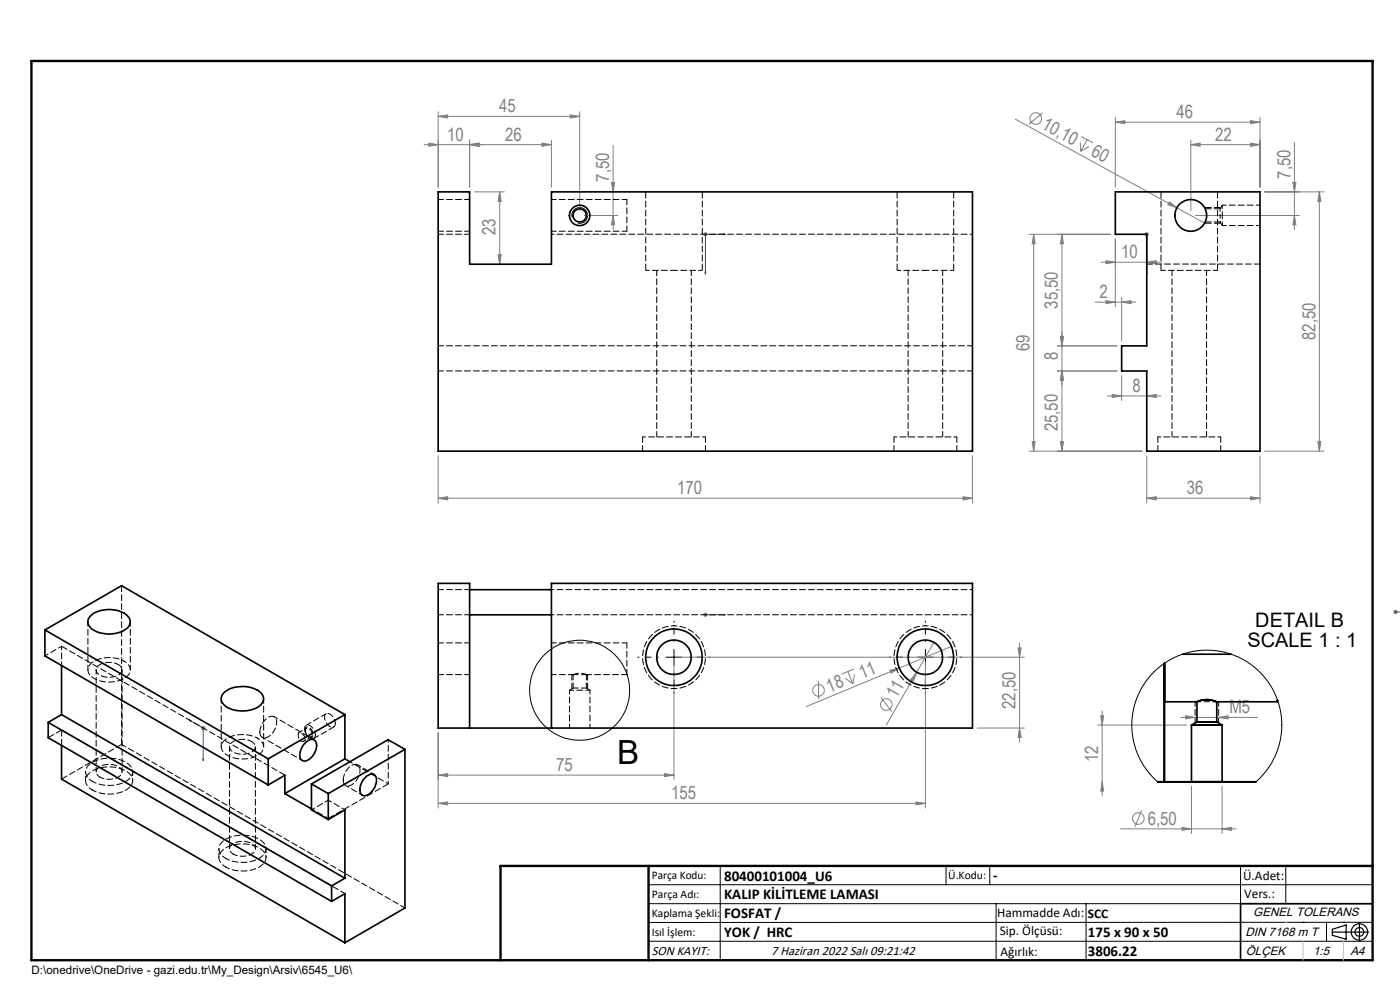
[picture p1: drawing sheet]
<svg xmlns="http://www.w3.org/2000/svg" width="297mm" height="210mm" viewBox="0 0 297 210" stroke-linecap="round" stroke-linejoin="round" font-family="sans-serif">
<g fill="none" stroke="#808080" stroke-width=".21">
<path d="M90 30.7h27M91 30.4l2 .3-2 .3zM93 24.7l2-.3v.6zM93 23.7v16M93 24.7h30M99.6 30.7l2-.3v.6zM99.6 29.7v10M115 30.4l2 .3-2 .3zM117 29.7v10M121 24.4l2 .3-2 .3zM123 23.7v21M129.7 38.7h.7l-.3 2z"/>
<path d="M130.1 30.9v17.8M215.4 25.3l40.2 22M221.2 23.9l-2.9 2.4M229.2 30.1l.1 2M229.4 29l2.5 1.3M230.6 29.6l-1.3 2.5M231 31.1l-1.7 1M236.6 25.9l2-.3v.6zM236.6 24.9v14.8M236.6 25.9h30.7M252.6 30.7l2-.3v.6zM252.6 30.7h14.7"/>
<path d="M252.6 29.7v15M265.3 25.6l2 .3-2 .3zM265.3 30.4l2 .3-2 .3zM267.3 24.9v14.8M274.3 38.7h.6l-.3 2zM274.6 30.2v18.5M100.6 40.7h6.4M105.7 54h.6l-.3 2zM106 40.7v15.3M106 40.7l.3 2h-.6zM124 45.7h7.1M130.1 45.7l.3 2h-.7z"/>
<path d="M149.2 49.7h.9M149.3 49.3l.7 .8M149.6 49.2v1M150 49.3l-.7 .8M218.3 49.7h17.3M219.3 49.7l.3 2h-.6zM219.3 49.7v46M225.3 49.7l.3 2h-.6zM225.3 49.7v46M233.6 55.6h12.7M234.6 55.3l2 .3-2 .3zM236.6 50.7v14.4"/>
<path d="M242.8 49.7h1M242.9 49.3l.7 .8M243.3 55.6l2-.3v.6zM243.3 49.2v1M243.6 49.3l-.7 .8M248.1 42.8l1.6 1.3-1.9-.7zM253.6 45.7h22M268.3 40.7h12.6M274.6 45.7l.3 2h-.6zM279.9 40.7v55M279.9 40.7l.3 2h-.6zM224.3 78.7h12.7"/>
<path d="M224.3 73.4h12.7M225 71.4h.6l-.3 2zM225.3 78.7l.3 2h-.6zM232.3 64.1h8.6M234.6 63.8l2 .3-2 .3zM237.9 79.7v5.3M237.9 64.1l2.1-.3v.6zM237.9 63.1v9.3M93 96.7v10M206.3 96.7v10M218.3 95.7h24M219 93.7h.6l-.3 2z"/>
<path d="M225 93.7h.6l-.3 2zM234.9 84h11.4M235.9 83.7l2 .3-2 .3zM243.3 84l2-.3v.6zM243.3 96.7v10M267.3 96.7v10M268.3 95.7h12.6M279.6 93.7h.6l-.3 2zM93 105.7l2-.3v.6zM93 105.7h113.3M204.3 105.4l2 .3-2 .3zM243.3 105.7l2-.3v.6z"/>
<path d="M243.3 105.7h24M265.3 105.4l2 .3-2 .3zM144 139.4h73.3M149.2 130.4h.9M149.3 130.1l.7 .7M149.6 129.9v1M150 130.1l-.7 .7M198.1 136.2l-3.6 6.4M201.9 137.1l-11.2 4.6M216 137.4h.6l-.3 2zM216.3 136.4v21M295.5 129.8h1"/>
<path d="M295.7 129.5l.7 .7M296 129.3v1M296.4 129.5l-.7 .7M42.6 154.4h1M42.8 154.1l.7 .7M43.1 153.9v1M43.5 154.1l-.7 .7M93 155.4v16M143 140.4v25M173.6 144.6l.1 3.7M179.3 143.9l1.6 1.2M179.8 142.4l1.1 2.7"/>
<path d="M181.2 141.9l-2.6 1.1M181.3 143.1l-.4 2M186.9 147.9l2.3 3M188.8 142.2l1.9-.5-1.6 1.1zM190.7 141.7l-19.7 8.2M194.5 142.6l-.8 1.9-.5-.3zM194.5 142.6l-6.5 11.2M196.3 140.4v31M207.3 154.4h10M216.3 154.4l.3 2h-.6zM232.8 153.8h19M233.5 151.8h.6l-.3 2z"/>
<path d="M233.8 150.8v18M250.5 152.2h16.3M251.5 151.8l2 .4-2 .3zM258.5 152.2l2-.4v.7zM93 164.4l2-.3v.6zM93 170.4l2-.3v.6zM93 164.4h50M93 170.4h103.3M141 164.1l2 .3-2 .3zM194.3 170.1l2 .3-2 .3zM233.8 165.8l.3 2h-.6zM237.7 175.8h24.6"/>
<path d="M242.2 171.9l-1.4 3.5M250.8 175.5l2 .3-2 .3zM252.8 166.8v10M259.3 175.8l2-.3v.6zM259.3 166.8v10"/>
<circle cx="219.7" cy="25.1" r="1.23"/>
<circle cx="173.6" cy="146.5" r="1.24"/>
<circle cx="188" cy="149.4" r="1.23"/>
<circle cx="241.5" cy="173.6" r="1.23"/>
</g>
<g fill="none" stroke="#000" stroke-width=".21">
<path d="M121.4 46.1a1.67 1.67 0 0 1 1.4-2.1 1.67 1.67 0 0 1 1.8 1.8 1.67 1.67 0 0 1-2 1.5M141.3 139.4h3.3M143 137.8v3.3M194.6 139.4h3.4M196.3 137.8v3.3M137.6 187.7h153.6M137.6 191.7h153.6M137.6 199.7h153.6M152.8 183.7v20M200.7 183.7v4M210 183.7v4M211.3 191.7v12"/>
<path d="M230.4 191.7v12M263.2 183.7v20M272.8 183.7v8M276.4 195.6h.1M281.4 195.6v4.1M285 195.6h.1M291.2 195.6l-153.6 .1"/>
<circle cx="123" cy="146.4" r="10.6"/>
</g>
<path d="M64.7 154.8a1.55 1.55 0 0 0 1.5 1.6 1.42 1.42 0 0 0-.7-2.1 .52 .52 0 0 0-.6 0 .52 .52 0 0 0-.2 .5" fill="none" stroke="#000" stroke-width=".21" stroke-dasharray="1.3 .6" stroke-dashoffset=".4" stroke-linecap="butt"/>
<path d="M253.5 148.8h5" fill="none" stroke="#000" stroke-width=".21" stroke-dasharray="1.3 .6" stroke-linecap="butt"/>
<path d="M121.3 143.1h3.4" fill="none" stroke="#000" stroke-width=".21" stroke-dasharray="1.3 .6" stroke-dashoffset="-.1" stroke-linecap="butt"/>
<g fill="none" stroke="#000" stroke-width=".25">
<path d="M282.6 197.7h7.8M282.6 197.1l3-.9v3l-3-.8zM288.4 195.8v3.8M106.2 203.7h185"/>
<circle cx="288.4" cy="197.7" r="1.74"/>
<circle cx="288.4" cy="197.7" r=".93"/>
</g>
<g fill="none" stroke="#00f" stroke-width=".21">
<path d="M149.5 57.7h.3l-.2 .5zM153.5 49.6l.4 .1-.4 .1zM153.9 49.7h-4.3v8.5M243.3 49.6v.2zM243.3 58.2v-.5v.5M243.3 49.7h.1M243.3 49.7v8.5M149.5 130.4h.3zM149.6 130.4h.1M149.6 130.4h4.3M153.9 130.4h-.4h.4M295.9 129.8h.2z"/>
<path d="M296 129.8h.1M296 129.8h1.1M40.1 152.7l.3 .1v.2zM40.1 152.7l3 1.7v7M43 161l.2 .1-.1 .3z"/>
</g>
<path d="M255.6 47.3h3.4M259 44h-3.4" fill="none" stroke="#000" stroke-width=".21" stroke-dasharray="1.3 .6" stroke-dashoffset="-.1"/>
<path d="M253.5 148.8v4.5M258.5 153.3v-4.5" fill="none" stroke="#000" stroke-width=".21" stroke-dasharray="1.3 .6" stroke-dashoffset=".3"/>
<path d="M121.3 143.1v3M124.7 146.1v-3" fill="none" stroke="#000" stroke-width=".21" stroke-dasharray="1.3 .6" stroke-dashoffset=".1"/>
<path d="M139.7 139.4h-4.4M143 136.1v-4.4M146.3 139.4h4.4M193 139.4h-4.3M196.3 136.1v-4.4M199.7 139.4h4.3M143 142.7v4.4M196.3 142.7v4.4" fill="none" stroke="#000" stroke-width=".21" stroke-dasharray="15.2 1.3 1.3 1.3" stroke-dashoffset="15"/>
<path d="M291.2 191.7h-28v12" fill="none" stroke="#000" stroke-width=".35"/>
<path d="M6.7 12.9h284.5v190.8h-284.5zM137.6 183.7v20M291.2 183.7h-185v20" fill="none" stroke="#000" stroke-width=".5"/>
<path d="M276.4 199.7v4M285 199.7v4" fill="none" stroke="#c0c0c0" stroke-width=".21"/>
<path d="M272.8 195.6h.1" fill="none" stroke="#c0c0c0" stroke-width=".25"/>
<g fill="#00f">
<path d="M295.9 129.8h.2z"/>
<path d="M243.3 49.6v.2zM243.3 57.7v.5z"/>
<path d="M40.1 152.7l.3 .1v.2zM43 161l.2 .1-.1 .3zM153.5 49.6v.2l.4-.1zM149.5 57.7l.1 .5 .2-.5z"/>
<path d="M153.5 130.4h.4zM149.5 130.4h.3z"/>
</g>
<g fill="#808080">
<path d="M248.1 42.8l1.6 1.3-1.9-.7z"/>
<path d="M188.8 142.2l1.9-.5-1.6 1.1z"/>
<path d="M194.5 142.6l-.8 1.9-.5-.3z"/>
<path d="M243.3 84l2-.3v.6zM235.9 83.7l2 .3-2 .3zM243.3 55.6l2-.3v.6zM234.6 55.3l2 .3-2 .3zM265.3 105.4l2 .3-2 .3zM243.3 105.7l2-.3v.6z"/>
<path d="M259.3 175.8l2-.3v.6zM250.8 175.5l2 .3-2 .3z"/>
<path d="M93 24.7l2-.3v.6zM121 24.4l2 .3-2 .3z"/>
<path d="M99.6 30.7l2-.3v.6zM115 30.4l2 .3-2 .3z"/>
<path d="M204.3 105.4l2 .3-2 .3zM93 105.7l2-.3v.6zM99.6 30.7l2-.3v.6zM91 30.4l2 .3-2 .3z"/>
<path d="M225.3 78.7l.3 2h-.6zM225 71.4h.6l-.3 2z"/>
<path d="M225 71.4h.6l-.3 2zM225.3 49.7l.3 2h-.6zM225 93.7h.6l-.3 2zM225.3 78.7l.3 2h-.6zM219 93.7h.6l-.3 2zM219.3 49.7l.3 2h-.6z"/>
<path d="M279.9 40.7l.3 2h-.6zM279.6 93.7h.6l-.3 2zM274.3 38.7h.6l-.3 2zM274.6 45.7l.3 2h-.6zM130.1 45.7l.3 2h-.7zM129.7 38.7h.7l-.3 2zM105.7 54h.6l-.3 2zM106 40.7l.3 2h-.6z"/>
<path d="M216 137.4h.6l-.3 2zM216.3 154.4l.3 2h-.6zM233.5 151.8h.6l-.3 2zM233.8 165.8l.3 2h-.6z"/>
<path d="M236.6 25.9l2-.3v.6zM265.3 25.6l2 .3-2 .3zM252.6 30.7l2-.3v.6zM265.3 30.4l2 .3-2 .3zM234.6 63.8l2 .3-2 .3zM237.9 64.1l2.1-.3v.6z"/>
<path d="M93 164.4l2-.3v.6zM141 164.1l2 .3-2 .3zM93 170.4l2-.3v.6zM194.3 170.1l2 .3-2 .3zM251.5 151.8l2 .4-2 .3zM258.5 152.2l2-.4v.7z"/>
</g>
<g fill="none" stroke="#000" stroke-width=".35">
<path d="M93 40.7h6.6v15.3h17.4v-15.3h89.3v55h-113.3zM236.6 40.7h30.7v55h-24v-17h-5.4v-5.3h5.4v-23.7h-6.7zM9.5 133.6l16.3-9.4 47.4 27.4M9.5 133.6l47.4 27.4M9.5 133.6v5.5l47.4 27.4M19.3 130.5a6.4 6.4 0 0 1 7.8 .2 1.79 1.79 0 0 1-.6 2.9 6.5 6.5 0 0 1-7.3-.5 1.65 1.65 0 0 1 .1-2.6zM99.6 130.4h17.4M99.6 125.1h17.4M250.9 138.8h10.3M10.2 153.2l60.1 34.7M10.2 153.2v3.3l60.1 34.7M13.1 151.6l60.1 34.7"/>
<path d="M13.1 141.2v10.4M13.1 158.1v7.2l60.1 34.7M13.1 151.6l-2.9 1.6M47.6 146.9a6.5 6.5 0 0 1 7.8 .1 1.82 1.82 0 0 1-.6 2.9 6.6 6.6 0 0 1-7.4-.5 1.68 1.68 0 0 1 .2-2.5zM64.9 157.4a1.24 1.24 0 0 1 1.7-.5 1.24 1.24 0 0 1 .5 1.7 3.5 3.5 0 0 1-2.5 2.9 1.29 1.29 0 0 1-.9-2l.6-1.4zM73.2 151.6v9.4M73.2 151.6l-16.3 9.4M85.9 159l-3.6-2.1-16.2 9.4M85.9 159l-16.3 9.3M85.9 159v33.6l-12.7 7.4M99.6 154.4v-30.7h-6.6v30.7h113.3v-30.7h-89.3v30.7M247 140.7v8.2z"/>
<path d="M247 148.9h6.9M247 140.7v25.1M252.8 153.8h6.5zM253.9 148.9a5.1 5.1 0 0 1 4.2 0 4.9 4.9 0 0 0-4.2 0zM253.9 153.1h4.2zM253.9 148.9v4.2l-1.1 .7v12M258.1 148.9h12.9M258.1 148.9v4.2l1.2 .7v12M271 148.5v.3zM56.9 166.5l3.5-2v3.8M56.9 161v5.5M60.4 168.3l5.7 3.3"/>
<path d="M66.1 166.3v5.5l3.5 2M66.1 166.3l3.5 2M69.6 168.3v5.5M69.6 173.8l3.6-2v14.5M73.2 161l-12.8 7.3M73.2 161l1 .6M77.8 164.6a1.17 1.17 0 0 1 1.5-.3 1.17 1.17 0 0 1 .6 1.4 3.4 3.4 0 0 1-2.7 3.1 1.3 1.3 0 0 1-.8-1.7l.5-1.4zM245.6 165.8h20.9M252.8 165.8h6.5zM70.3 191.2l2.9-1.6v10.4M70.3 187.9v3.3M73.2 186.3l-2.9 1.6"/>
<circle cx="123" cy="45.7" r="1.39"/>
<circle cx="123" cy="45.7" r="2.17"/>
<circle cx="252.6" cy="45.7" r="3.4"/>
<circle cx="143" cy="139.4" r="6"/>
<circle cx="143" cy="139.4" r="3.7"/>
<circle cx="196.3" cy="139.4" r="6"/>
<circle cx="196.3" cy="139.4" r="3.7"/>
</g>
<g fill="none" stroke="#000" stroke-width=".21" stroke-dasharray="1.3 .6" stroke-dashoffset=".1">
<path d="M133 49v-6.7M139.3 57.3v35.4M192.7 57.3v35.4M243.3 56h24M248.6 57.3v35.4M136.3 92.7v3M146.7 92.7v-35.4M149.7 95.7v-3M189.7 92.7v3M200 92.7v-35.4M203 95.7v-3M245.6 92.7v3"/>
<path d="M256 92.7v-35.4M259 95.7v-3M66.6 156.7l4.2-2.5M69.2 151.4l-4.3 2.4M124.2 143l.2 .1a3.4 3.4 0 0 0-2.8 0M124.4 143.1h8.6M133 143.1v-6.7"/>
</g>
<g fill="none" stroke="#000" stroke-width=".21" stroke-dasharray="1.3 .6" stroke-dashoffset=".5">
<path d="M137 57.3h6M143 57.3h6M190.3 57.3h6M196.3 57.3h6M259.3 45.7v2.1M259.3 43.5v2.2M13.1 137.1l-3.6 2M13.1 141.2v-4.1M55.7 156.4l8.4 4.9M66.7 156.9l-8.5-4.9M66.1 171.8l3.5-2.1M66.1 171.6l3.5 2"/>
<path d="M69.6 169.7l3.6 2.1M73.3 166.6l3.6 2.1M79.4 164.3l-3.5-2.1"/>
</g>
<path d="M206.3 49.7h-89.3M258.8 45.7v1.4M258.8 44.3v1.4M143 132.7a6.7 6.7 0 0 1 5.9 9.8 6.7 6.7 0 0 1-11.4 .8 6.7 6.7 0 0 1 4.6-10.5l.9-.1M196.3 132.7a6.7 6.7 0 0 1 5.9 9.8 6.7 6.7 0 0 1-11.3 .8 6.7 6.7 0 0 1 4.5-10.5l.9-.1M206.3 130.4h-89.3M206.3 125.1h-89.3M26.3 140.2a6.5 6.5 0 0 0-7.3 .8 1.88 1.88 0 0 0 1 2.9 6.5 6.5 0 0 0 7.3-.8 1.88 1.88 0 0 0-1-2.9M54.6 156.6a6.5 6.5 0 0 0-7.3 .8 1.88 1.88 0 0 0 1 2.8 6.5 6.5 0 0 0 7.3-.7 1.88 1.88 0 0 0-1-2.9M82.4 166.3l-8.2-4.7M82.4 166.3v-9.4" fill="none" stroke="#000" stroke-width=".21" stroke-dasharray="1.3 .6" stroke-dashoffset=".7"/>
<path d="M149.7 92.7h-13.4M203 92.7h-13.3M259 92.7h-13.4" fill="none" stroke="#000" stroke-width=".21" stroke-dasharray="1.3 .6" stroke-dashoffset=".6"/>
<path d="M117 49h16M133 42.3h-16M246.3 57.3h12M18.6 131.9v10.2M133 136.4h-16M20.4 142.1v21.6M27.6 142.1v-10.2M46.9 148.2v10.2M48.7 158.4v21.6M55.9 158.4v-10.2M25.9 163.7v-21.6M54.2 180v-21.6" fill="none" stroke="#000" stroke-width=".21" stroke-dasharray="1.3 .6" stroke-dashoffset=".3"/>
<g fill="none" stroke="#000" stroke-width=".21" stroke-dasharray="1.3 .6" stroke-dashoffset=".4">
<path d="M258.8 47.1l.5 .7M259.3 47.8h8M259.3 43.5l-.5 .8M267.3 43.5h-8M25.1 141a3.8 3.8 0 0 0-4.6 .7 1.41 1.41 0 0 0 1.3 1.8 3.4 3.4 0 0 0 4.1-1.2 1.21 1.21 0 0 0-.8-1.3M53.4 157.3a3.8 3.8 0 0 0-4.6 .7 1.41 1.41 0 0 0 1.3 1.8 3.4 3.4 0 0 0 4-1.1 1.21 1.21 0 0 0-.7-1.4M66.9 155.9a.74 .74 0 0 1-.5 .8 .74 .74 0 0 1-.9-.3 2.03 2.03 0 0 1-.7-2.5 1.49 1.49 0 0 1 2 1.3l.1 .7M71.1 153.5a.74 .74 0 0 1-.4 .8 .74 .74 0 0 1-.9-.3 2.03 2.03 0 0 1-.7-2.5 1.49 1.49 0 0 1 1.9 1.2l.1 .8M120.8 146.4v8M121.6 145.9l-.8 .5M125.2 146.4h-4.4M125.2 146.4l-.8-.5"/>
<path d="M125.2 154.4v-8M19.6 165.8a2.14 2.14 0 0 1-1.4-2 2.14 2.14 0 0 1 1.3-2 7.2 7.2 0 0 1 8.2 .7 1.98 1.98 0 0 1-.7 3 7.7 7.7 0 0 1-7.4 .3M19.6 167.6a2.14 2.14 0 0 1-1.4-2 2.14 2.14 0 0 1 1.3-2 7.2 7.2 0 0 1 8.2 .7 1.98 1.98 0 0 1-.7 3.1 7.7 7.7 0 0 1-7.4 .2M21.2 164.8a3.8 3.8 0 0 0 4.6-.7 1.41 1.41 0 0 0-1.3-1.8 3.4 3.4 0 0 0-4.1 1.2 1.21 1.21 0 0 0 .8 1.3M47.9 182.1a2.14 2.14 0 0 1-1.5-2 2.14 2.14 0 0 1 1.4-2 7.2 7.2 0 0 1 8.2 .7 1.98 1.98 0 0 1-.7 3.1 7.7 7.7 0 0 1-7.4 .2M47.9 183.9a2.14 2.14 0 0 1-1.5-1.9 2.14 2.14 0 0 1 1.4-2.1 7.2 7.2 0 0 1 8.2 .8 1.98 1.98 0 0 1-.7 3 7.7 7.7 0 0 1-7.4 .2M49.5 181.2a3.8 3.8 0 0 0 4.6-.7 1.41 1.41 0 0 0-1.3-1.8 3.4 3.4 0 0 0-4.1 1.1 1.21 1.21 0 0 0 .8 1.4"/>
</g>
<path d="M255.7 47.1h3.1M258.8 44.3h-3.1M13.1 137.1l47.3 27.3M25.8 124.2v33.7M13.1 158.1v-3.3M13.1 154.8l-2.9 1.7M25.8 157.9l-12.7 7.4M55.1 155.3a1.1 1.1 0 0 0 .6 1.1 1.1 1.1 0 0 0 1.3-.2 3.4 3.4 0 0 0 1.5-3.9 1.35 1.35 0 0 0-2.2 .4l-.9 1.2-.3 1.4M69.6 173.6l12.8-7.3M72.8 165.5a1.1 1.1 0 0 0 .6 1.1 1.1 1.1 0 0 0 1.3-.2 3.4 3.4 0 0 0 1.5-3.9 1.35 1.35 0 0 0-2.2 .4l-.9 1.2-.3 1.4" fill="none" stroke="#000" stroke-width=".21" stroke-dasharray="1.3 .6"/>
<path d="M137 40.7v16.6M149 57.3v-16.6M190.3 40.7v16.6M202.3 57.3v-16.6M246.3 40.7v16.6M258.3 57.3v-16.6M64.7 156.7a.66 .66 0 0 1-.6 .6 .66 .66 0 0 1-.7-.6l-.1-.7 .1-.6a1.58 1.58 0 0 1 1.3 1.3M66.3 155.8a.51 .51 0 0 1-.4 .6 .51 .51 0 0 1-.6-.3l-.5-.9a.54 .54 0 0 1 .2-.7 .54 .54 0 0 1 .7 .2l.4 .5 .2 .6" fill="none" stroke="#000" stroke-width=".21" stroke-dasharray="1.3 .6" stroke-dashoffset="-.1"/>
<g fill="none" stroke="#000" stroke-width=".21" stroke-dasharray="1.3 .6" stroke-dashoffset=".2">
<path d="M93 49h6.7M99.7 49.7h-6.7M99.7 42.3h-6.7M206.3 73.3h-113.3M206.3 78.7h-113.3M99.7 130.4h-6.7M99.7 125.1h-6.7M99.7 136.4h-6.7M13.1 154.8l60.1 34.7M25.8 157.9l60.1 34.7M93 143.1h6.7M117 143.1h4.6"/>
<path d="M121.6 143.1v2.8M124.4 145.9h-2.8M124.4 145.9v-2.8"/>
</g>
<path d="M64.4 157.2l1.6-.9M65 154.5l-1.6 .9M18.1 163.7v1.9M28.1 165.6v-1.9M46.4 180v1.9M56.4 181.9v-1.9" fill="none" stroke="#000" stroke-width=".21" stroke-dasharray="1.3 .6" stroke-dashoffset=".9"/>
<path d="M245.6 165.8l-1.9-1.8-1.1-1.6-1.2-2.2-.9-2.8-.4-2.4v-2.3l.4-2.2 .7-2.4 1-2.2 1.2-1.8 1.4-1.6 2-1.7 1.9-1.1 2.2-1 2.3-.6 2.7-.2 1.9 .1 2.8 .6 1.9 .7 2.5 1.4 2.2 1.7 1.7 2.1 1 1.5 1.1 2.4 .6 2.2 .3 2.5v2l-.5 2.9-.7 1.9-1.1 2.3-1.3 1.8-1.8 1.8" fill="none" stroke="#000" stroke-width=".21"/>
<circle cx="247" cy="165.8" r=".17" fill="#000"/>
<text font-size="7.1" x="130.9" y="162.1">B</text>
<g font-size="4.2">
<text x="264.7" y="137.2">SCALE 1 : 1</text>
<text x="266.3" y="133">DETAIL B</text>
</g>
<g font-size="3.9" fill="#808080">
<text x="105.9" y="23.8">45</text>
<text x="94.9" y="29.8">10</text>
<text x="107.2" y="29.8">26</text>
<text x="220.8" y="27.2" transform="rotate(29 220.8 27.2)">10,10</text>
<text x="249.6" y="25">46</text>
<text x="257.8" y="29.8">22</text>
<text x="231.3" y="33" transform="rotate(29 231.3 33)">60</text>
<text x="129.2" y="38.6" transform="rotate(-90 129.2 38.6)">7,50</text>
<text x="273.8" y="37.9" transform="rotate(-90 273.8 37.9)">7,50</text>
<text x="105.1" y="49.9" transform="rotate(-90 105.1 49.9)">23</text>
<text x="237.8" y="54.7">10</text>
<text x="224.4" y="65.5" transform="rotate(-90 224.4 65.5)">35,50</text>
<text x="233.3" y="63.2">2</text>
<text x="218.4" y="74.5" transform="rotate(-90 218.4 74.5)">69</text>
<text x="224.4" y="76.3" transform="rotate(-90 224.4 76.3)">8</text>
<text x="279.1" y="72.2" transform="rotate(-90 279.1 72.2)">82,50</text>
<text x="240.2" y="83.1">8</text>
<text x="224.4" y="91.5" transform="rotate(-90 224.4 91.5)">25,50</text>
<text x="143.7" y="104.8">170</text>
<text x="251.7" y="104.8">36</text>
<text x="176" y="146.9" transform="rotate(-23 176 146.9)">18</text>
<text x="182.9" y="144" transform="rotate(-23 182.9 144)">11</text>
<text x="190.2" y="148.4" transform="rotate(-60 190.2 148.4)">11</text>
<text x="215.5" y="150.4" transform="rotate(-90 215.5 150.4)">22,50</text>
<text x="260.8" y="151.3">M5</text>
<text x="233" y="161.7" transform="rotate(-90 233 161.7)">12</text>
<text x="118" y="163.5">75</text>
<text x="142.4" y="169.5">155</text>
<text x="243.5" y="174.9">6,50</text>
</g>
<g font-size="3.2">
<text x="153.6" y="186.8">80400101004_U6</text>
<text x="153.6" y="190.8">KALIP KİLİTLEME LAMASI</text>
<text x="210.7" y="186.6">-</text>
<text x="153.6" y="194.8">FOSFAT /</text>
<text x="153.6" y="198.8">YOK / HRC</text>
<text x="230.8" y="198.7">175 x 90 x 50</text>
<text x="230.8" y="202.8">3806.22</text>
</g>
<g font-size="2.8">
<text x="263.7" y="186.7">Ü.Adet:</text>
<text x="263.9" y="190.5">Vers.:</text>
<text x="211.5" y="194.5">Hammadde Adı:</text>
<text x="230.8" y="194.7">SCC</text>
<text x="138.3" y="202.6">SON KAYIT:</text>
<text x="163.6" y="202.6">7 Haziran 2022 Salı 09:21:42</text>
<text x="212.1" y="198.4">Sip. Ölçüsü:</text>
<text x="212.2" y="202.7">Ağırlık:</text>
</g>
<g font-size="2.6">
<text x="265.9" y="194.4">GENEL TOLERANS</text>
<text x="264.2" y="198.5">DIN 7168 m T</text>
<text x="264.3" y="202.6">ÖLÇEK</text>
<text x="278.5" y="202.6">1:5</text>
<text x="286.5" y="202.6">A4</text>
</g>
<g font-size="2.5">
<text x="138.3" y="186.4">Parça Kodu:</text>
<text x="138.3" y="190.5">Parça Adı:</text>
<text x="201.2" y="186.5">Ü.Kodu:</text>
<text x="138.3" y="194.5">Kaplama Şekli:</text>
<text x="138.3" y="198.6">Isıl İşlem:</text>
<text x="6.7" y="206.7">D:\onedrive\OneDrive - gazi.edu.tr\My_Design\Arsiv\6545_U6\</text>
</g>
</svg>
